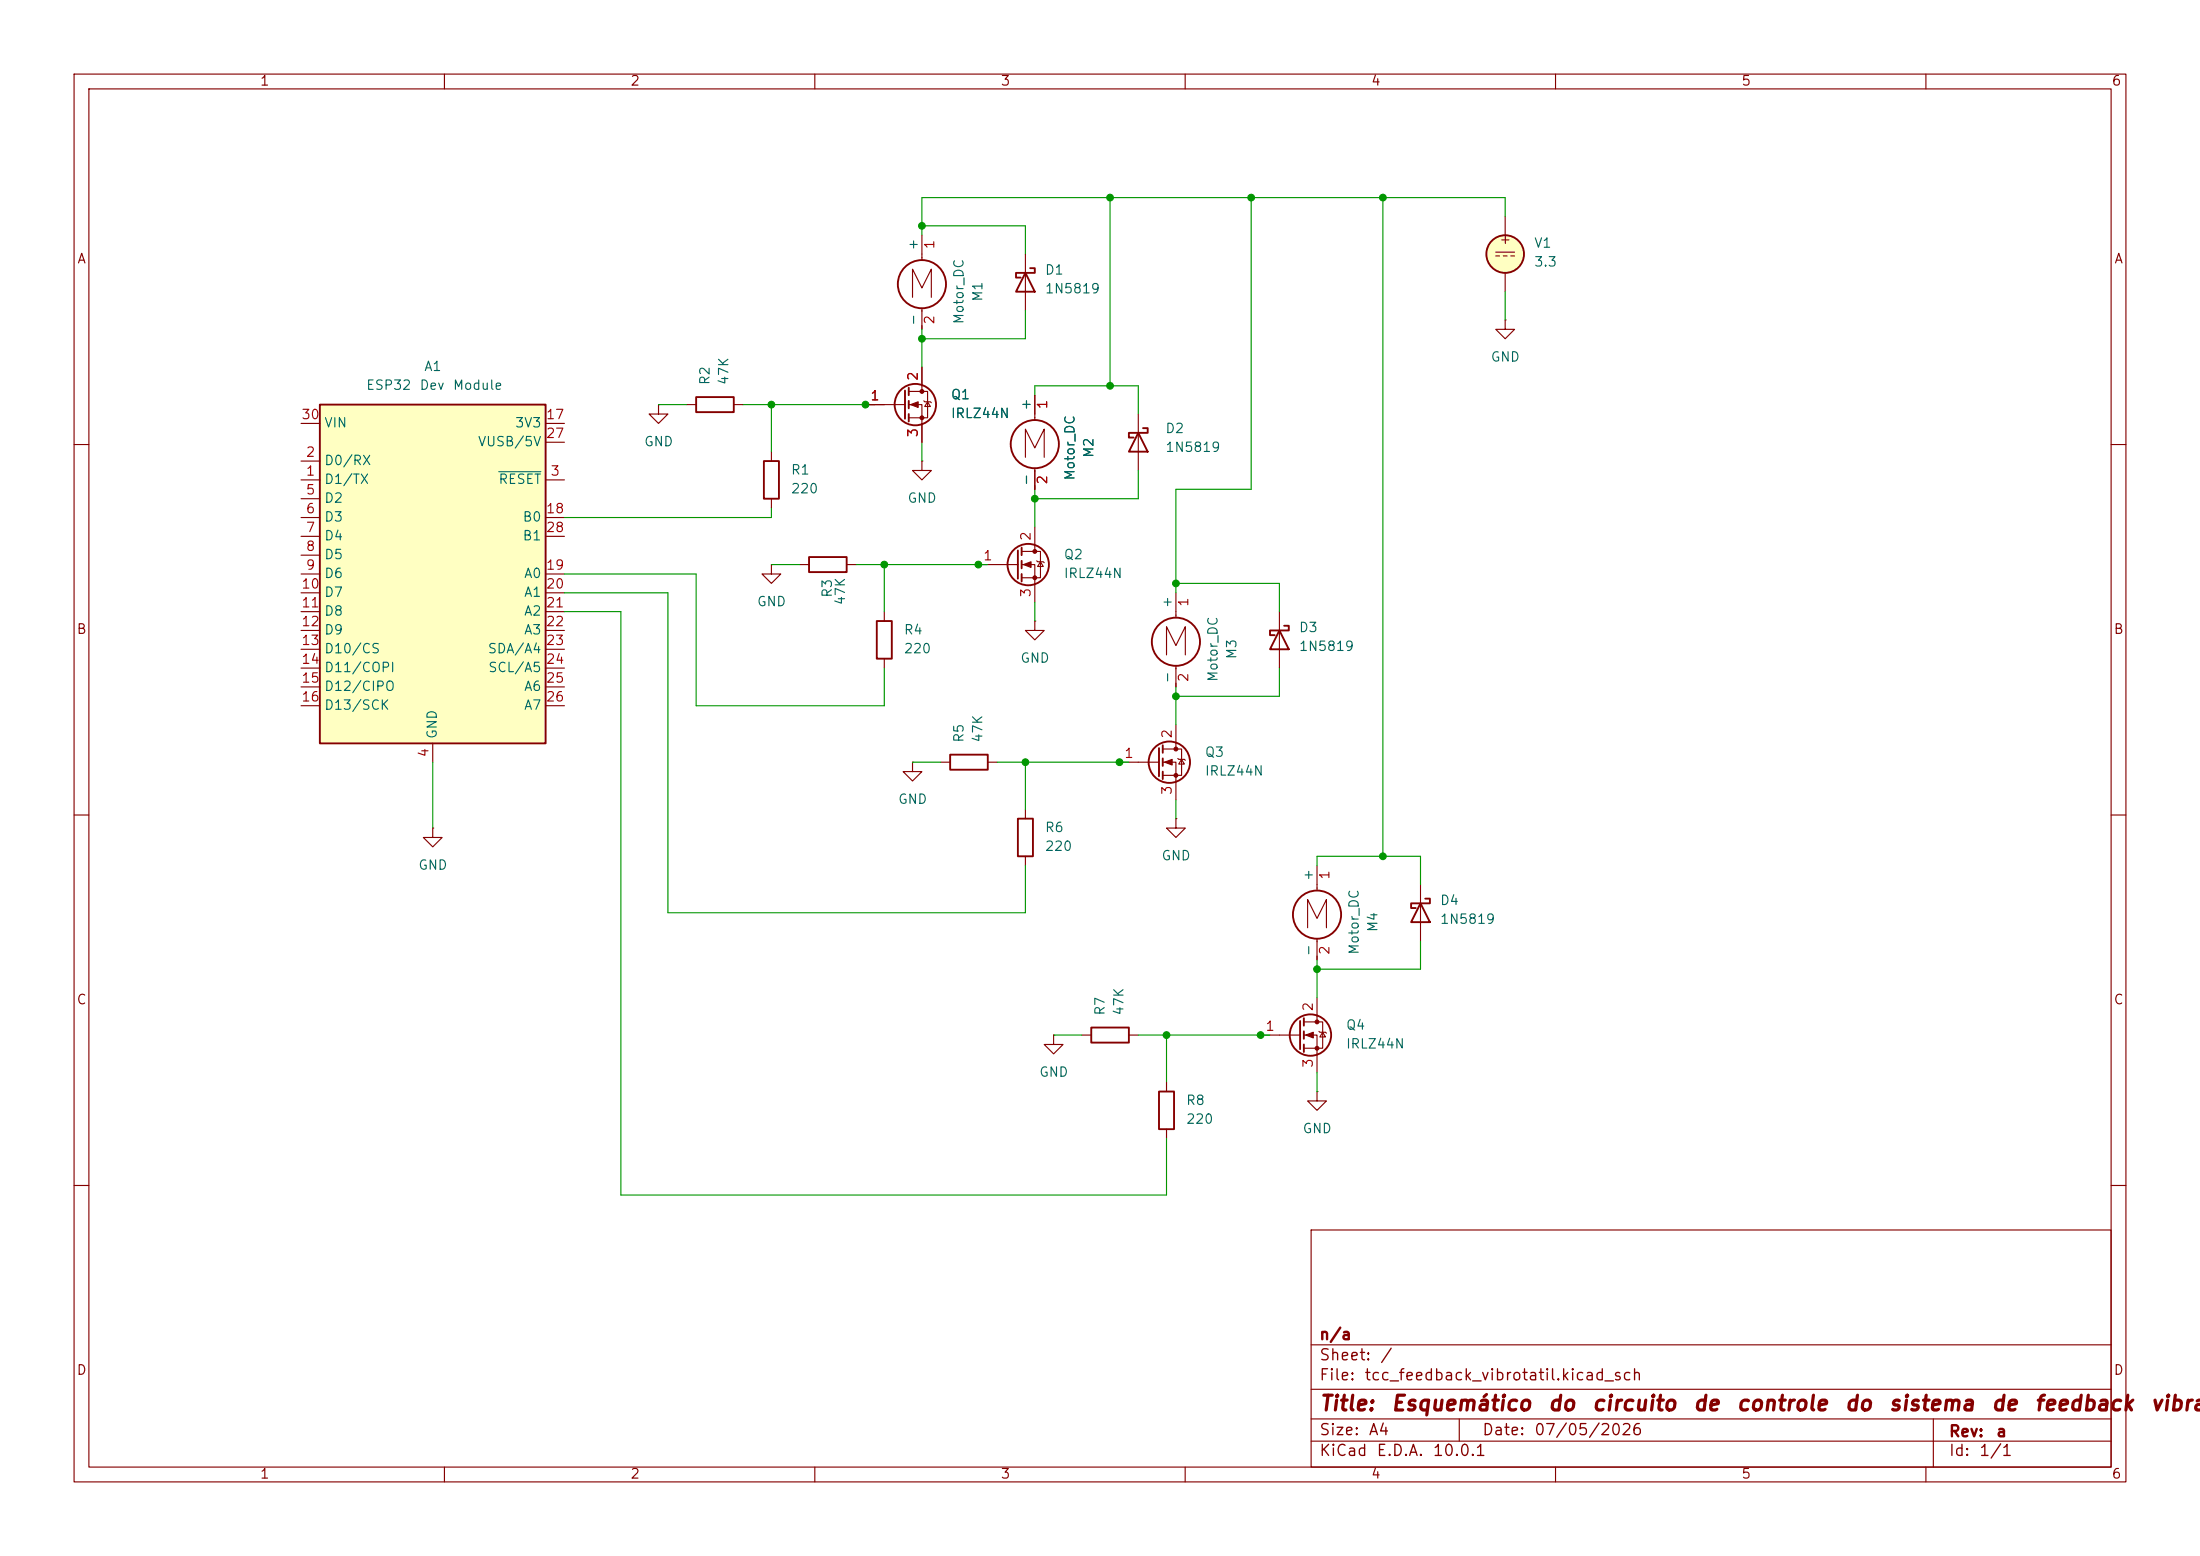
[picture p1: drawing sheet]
<svg xmlns="http://www.w3.org/2000/svg" width="297mm" height="210mm" viewBox="0 0 297 210" stroke-linecap="round" stroke-linejoin="round" font-family="sans-serif">
<g fill="none" stroke="#840000" stroke-width=".15">
<path d="M10 10h277v190h-277zM12 12h273v186h-273zM60 10v2M110 10v2M160 10v2M210 10v2M260 10v2M124.5 31.8v3.3M138.4 34.3v7.6M116.8 54.6h5.4M122.7 52.8h2.5v3.6h-2.5M122.7 54.6h1.8v5.1"/>
<path d="M123.2 40.1v-3.8l1.3 2.6 1.2-2.6v3.8M124.5 41.6v2.9M124.5 49.5v3.3M124.7 54.1l.1 .1h.8l.1 .2M125.2 54.2l.4 .7h-.8zM10 60h2M124.5 62.2v1.3h1.2l-1.2 1.3-1.3-1.3h1.3M124.5 62.2h.1M132.1 76.2h5.3M137.9 74.4h2.6v3.6h-2.6M137.9 76.2h1.8v5.1M139.7 71.1v3.3"/>
<path d="M140 75.7l.1 .1h.7l.2 .1M140.5 75.8l.3 .7h-.7zM285 60h2M119.4 82.6v1.2M119.4 88.9v1.3M139.7 83.8v1.3h1.3l-1.3 1.3-1.3-1.3h1.3M139.7 83.8h.1M10 110h2M58.4 111.8v1.2h1.3l-1.3 1.3-1.3-1.3h1.3M58.4 111.8h.1M123.2 102.9v1.2h1.3l-1.3 1.3-1.3-1.3h1.3M123.2 102.9h.1"/>
<path d="M127 102.9h1.3M133.3 102.9h1.3M285 110h2M146 139.7h1.3M152.4 139.7h1.3M170.2 139.7h5.3M176 137.9h2.6v3.6h-2.6M176 139.7h1.8v5.1M177.8 134.6v3.3M178.1 139.2l.1 .1h.7l.2 .1M178.6 139.3l.3 .7h-.7zM157.5 146.1v1.2"/>
<path d="M157.5 152.4v1.3M177.8 147.3v1.3h1.3l-1.3 1.3-1.3-1.3h1.3M177.8 147.3h.1M10 160h2M177 166h108v32h-108zM285 160h2M60 198v2M110 198v2M160 198v2M177 194.5h108M177 191.5h108M177 187.5h108"/>
<path d="M177 181.5h108M197 191.5v3M210 198v2M260 198v2M261 191.5v6.5"/>
</g>
<g fill="none" stroke="#840000" stroke-width=".25">
<path d="M138.4 36.8l1.3 2.6h-2.5zM139.1 36.2h.6v.6h-2.5v.7h.6M122.2 52.7v3.8M122.7 52.3v1M122.7 54.1v1M122.7 55.9v1M137.4 74.3v3.8M137.9 73.9v1M137.9 75.7v1M137.9 77.5v1M118.4 83.8h2v5.1h-2zM128.3 101.9h5v2h-5z"/>
<path d="M147.3 138.7h5.1v2h-5.1zM175.5 137.8v3.8M176 137.4v1M176 139.2v1M156.5 147.3h2v5.1h-2zM176 141v1"/>
<circle cx="124.5" cy="38.4" r="3.3"/>
<circle cx="123.6" cy="54.6" r="2.79"/>
<circle cx="138.8" cy="76.2" r="2.79"/>
<circle cx="176.9" cy="139.7" r="2.79"/>
</g>
<g fill="#840000" stroke="#840000" stroke-width=".15">
<path d="M176.3 139.7l1-.4v.8z"/>
<path d="M138.2 76.2l1-.4v.8z"/>
<path d="M122.9 54.6l1.1-.4v.8z"/>
<circle cx="177.8" cy="137.9" r=".25"/>
<circle cx="177.8" cy="141.5" r=".25"/>
<circle cx="139.7" cy="74.4" r=".25"/>
<circle cx="139.7" cy="78" r=".25"/>
<circle cx="124.5" cy="52.8" r=".25"/>
<circle cx="124.5" cy="56.4" r=".25"/>
</g>
<path d="M43.2 54.6h30.5v45.7h-30.5z" fill="#ffffc2"/>
<g fill="none" stroke="#840000" stroke-width=".25">
<path d="M43.2 54.6h30.5v45.7h-30.5zM94 53.6h5.1v2h-5.1zM153.7 58.4l1.2 2.6h-2.5zM154.3 57.8h.6v.6h-2.5v.7h.6M103.1 62.2h2.1v5.1h-2.1zM109.2 75.2h5.1v2h-5.1zM172.7 85.1l1.3 2.5h-2.6zM173.4 84.5h.6v.6h-2.6v.6h.7M137.4 110.5h2v5.1h-2zM156.5 101v3.8M157 100.6v1M157 102.4v1"/>
<path d="M157 104.1v1.1M191.8 121.9l1.2 2.6h-2.5zM192.4 121.3h.6v.6h-2.5v.7h.6"/>
<circle cx="203.2" cy="34.3" r="2.54"/>
<circle cx="139.7" cy="59.9" r="3.3"/>
<circle cx="158.7" cy="86.6" r="3.3"/>
<circle cx="157.9" cy="102.9" r="2.79"/>
<circle cx="177.8" cy="123.4" r="3.3"/>
</g>
<g fill="none" stroke="#840000" stroke-width=".15">
<path d="M201.9 34h2.6M201.9 34.5h.5M202.9 34.5h.6M203.2 29.2v2.6M203.2 36.8v2.6M204 34.5h.5M40.6 57.2h2.6M73.7 57.2h2.5M73.7 59.7h2.5M88.9 54.6v1.3h1.3l-1.3 1.3-1.3-1.3h1.3M88.9 54.6h.1M92.7 54.6h1.3"/>
<path d="M99.1 54.6h1.2M116.8 54.6h2.6M124.5 49.5v2.6M124.5 57.2v2.5M139.7 53.3v3.4M153.7 55.9v7.6M203.2 43.2v1.3h1.3l-1.3 1.2-1.3-1.2h1.3M203.2 43.2h.1M40.6 64.8h2.6M40.6 62.2h2.6M40.6 67.3h2.6M40.6 69.9h2.6"/>
<path d="M40.6 72.4h2.6M40.6 74.9h2.6M40.6 77.5h2.6M73.7 64.8h2.5M73.7 69.9h2.5M73.7 72.4h2.5M73.7 77.5h2.5M104.1 76.2v1.3h1.3l-1.3 1.2-1.2-1.2h1.2M104.1 76.2h.1M104.1 61v1.2M104.1 67.3v1.3M107.9 76.2h1.3"/>
<path d="M114.3 76.2h1.3M138.4 61.7v-3.8l1.3 2.6 1.3-2.6v3.8M139.7 63.2v2.8M40.6 80h2.6M40.6 82.6h2.6M40.6 85.1h2.6M40.6 87.6h2.6M40.6 90.2h2.6M40.6 92.7h2.6M40.6 95.3h2.6M73.7 80h2.5M73.7 82.6h2.5"/>
<path d="M73.7 85.1h2.5M73.7 87.6h2.5M73.7 90.2h2.5M73.7 92.7h2.5M73.7 95.3h2.5M157.5 88.4v-3.8l1.2 2.5 1.3-2.5v3.8M158.7 80v3.4M158.7 89.9v2.8M158.7 97.8v3.3M172.7 82.6v7.6M58.4 100.3v2.6M138.4 109.2v1.3"/>
<path d="M138.4 115.6v1.2M151.1 102.9h5.4M157 101.1h2.5v3.5h-2.5M157 102.9h1.7v5.1M158.7 110.5v1.3h1.3l-1.3 1.2-1.2-1.2h1.2M158.7 110.5h.1M159 102.4l.1 .1h.8l.1 .1M159.5 102.5l.4 .6h-.8zM177.8 116.8v3.4M191.8 119.4v7.6M142.2 139.7v1.3h1.3l-1.3 1.2-1.2-1.2h1.2M142.2 139.7h.1"/>
<path d="M176.5 125.2v-3.8l1.3 2.6 1.3-2.6v3.8M177.8 126.7v2.8"/>
</g>
<path d="M67.3 63.7h5.7" fill="none" stroke="#006464" stroke-width=".15"/>
<circle cx="203.2" cy="34.3" r="2.54" fill="#ffffc2" stroke="#ffffc2" stroke-width=".14"/>
<g fill="#840000" stroke="#840000" stroke-width=".15">
<path d="M157.2 102.9l1-.4v.8z"/>
<circle cx="158.7" cy="101.1" r=".25"/>
<circle cx="158.7" cy="104.6" r=".25"/>
</g>
<g fill="none" stroke="#009600" stroke-width=".15">
<path d="M124.5 30.5h13.9v3.8M149.9 26.7v25.4M168.9 26.7v39.3h-10.2v14M186.7 26.7v88.9M203.2 29.2v-2.5h-78.7v5.1M203.2 39.4v3.8M88.9 54.6h3.8M100.3 54.6h17.8M104.1 54.6v6.4M124.5 44.5v5M124.5 59.7v2.5M138.4 41.9v3.8h-13.9"/>
<path d="M139.7 53.3v-1.2h14v3.8M76.2 77.5h17.8v17.8h25.4v-5.1M104.1 76.2h3.8M104.1 68.6v1.3h-27.9M115.6 76.2h17.7M119.4 76.2v6.4M139.7 66v5.1M153.7 63.5v3.8h-14M158.7 78.7h14v3.9M76.2 82.6h7.6v78.7h73.7v-7.6M76.2 80h14v43.2h48.2v-6.4M139.7 81.3v2.5"/>
<path d="M158.7 92.7v5.1M172.7 90.2v3.8h-14M58.4 102.9v8.9M123.2 102.9h3.8M134.6 102.9h17.8M138.4 102.9v6.3M158.7 108v2.5M177.8 116.8v-1.2h14v3.8M142.2 139.7h3.8M153.7 139.7h17.7M157.5 139.7v6.4M177.8 129.5v5.1"/>
<path d="M191.8 127v3.8h-14M177.8 144.8v2.5"/>
</g>
<g fill="#009600" stroke="#009600" stroke-width=".14">
<circle cx="170.2" cy="139.7" r=".46"/>
<circle cx="158.7" cy="94" r=".46"/>
<circle cx="157.5" cy="139.7" r=".46"/>
<circle cx="177.8" cy="130.8" r=".46"/>
<circle cx="186.7" cy="115.6" r=".46"/>
<circle cx="138.4" cy="102.9" r=".46"/>
<circle cx="116.8" cy="54.6" r=".46"/>
<circle cx="104.1" cy="54.6" r=".46"/>
<circle cx="119.4" cy="76.2" r=".46"/>
<circle cx="124.5" cy="30.5" r=".46"/>
<circle cx="132.1" cy="76.2" r=".46"/>
<circle cx="139.7" cy="67.3" r=".46"/>
<circle cx="124.5" cy="45.7" r=".46"/>
<circle cx="149.9" cy="52.1" r=".46"/>
<circle cx="168.9" cy="26.7" r=".46"/>
<circle cx="149.9" cy="26.7" r=".46"/>
<circle cx="158.7" cy="78.7" r=".46"/>
<circle cx="186.7" cy="26.7" r=".46"/>
<circle cx="151.1" cy="102.9" r=".46"/>
</g>
<g font-size="2" fill="#840000">
<text x="178" y="190.9">Title:</text>
<text x="187.7" y="190.9">Esquemático</text>
<text x="208.8" y="190.9">do</text>
<text x="214.8" y="190.9">circuito</text>
<text x="228.4" y="190.9">de</text>
<text x="234.3" y="190.9">controle</text>
<text x="248.9" y="190.9">do</text>
<text x="254.8" y="190.9">sistema</text>
<text x="268.7" y="190.9">de</text>
<text x="274.5" y="190.9">feedback</text>
<text x="290.2" y="190.9">vibraç</text>
</g>
<g font-size="1.5" fill="#840000">
<text x="178" y="184">Sheet:</text>
<text x="178" y="181.2">n/a</text>
<text x="186.2" y="184">/</text>
<text x="178" y="186.7">File:</text>
<text x="184.1" y="186.7">tcc_feedback_vibrotatil.kicad_sch</text>
<text x="178" y="196.9">KiCad</text>
<text x="178" y="194.1">Size:</text>
<text x="184.7" y="194.1">A4</text>
<text x="185.7" y="196.9">E.D.A.</text>
<text x="193.3" y="196.9">10.0.1</text>
<text x="200" y="194.1">Date:</text>
<text x="207" y="194.1">07/05/2026</text>
<text x="263" y="194.3">Rev:</text>
<text x="263" y="196.9">Id:</text>
<text x="267.1" y="196.9">1/1</text>
<text x="269.4" y="194.3">a</text>
</g>
<g font-size="1.3" fill="#840000">
<text x="35" y="11.9">1</text>
<text x="85" y="11.9">2</text>
<text x="135" y="11.9">3</text>
<text x="185" y="11.9">4</text>
<text x="235" y="11.9">5</text>
<text x="285" y="11.9">6</text>
<text x="10.3" y="35.9">A</text>
<text x="202.3" y="33.2">+</text>
<text x="285.3" y="35.9">A</text>
<text x="10.3" y="85.9">B</text>
<text x="285.3" y="85.9">B</text>
<text x="10.3" y="135.9">C</text>
<text x="285.3" y="135.9">C</text>
<text x="10.3" y="185.9">D</text>
<text x="285.3" y="185.9">D</text>
<text x="35" y="199.9">1</text>
<text x="85" y="199.9">2</text>
<text x="135" y="199.9">3</text>
<text x="185" y="199.9">4</text>
<text x="235" y="199.9">5</text>
<text x="285" y="199.9">6</text>
</g>
<g font-size="1.3" fill="#006464">
<text x="124.2" y="33.9" transform="rotate(-90 124.2 33.9)">+</text>
<text x="207" y="33.8">V1</text>
<text x="132.9" y="40.8" transform="rotate(-90 132.9 40.8)">M1</text>
<text x="141" y="37.4">D1</text>
<text x="141" y="39.9">1N5819</text>
<text x="207" y="36.3">3.3</text>
<text x="124.2" y="44.1" transform="rotate(-90 124.2 44.1)">-</text>
<text x="130.4" y="43.9" transform="rotate(-90 130.4 43.9)">Motor_DC</text>
<text x="49.3" y="52.9">ESP32</text>
<text x="56.6" y="52.9">Dev</text>
<text x="57.2" y="50.4">A1</text>
<text x="61.1" y="52.9">Module</text>
<text x="96.1" y="52.1" transform="rotate(-90 96.1 52.1)">R2</text>
<text x="98.7" y="52.1" transform="rotate(-90 98.7 52.1)">47K</text>
<text x="201.2" y="49.1">GND</text>
<text x="43.7" y="58">VIN</text>
<text x="69.4" y="58">3V3</text>
<text x="128.3" y="56.7">IRLZ44N</text>
<text x="128.3" y="54.2">Q1</text>
<text x="139.4" y="55.5" transform="rotate(-90 139.4 55.5)">+</text>
<text x="157.2" y="58.8">D2</text>
<text x="43.7" y="65.6">D1/TX</text>
<text x="43.7" y="63.1">D0/RX</text>
<text x="64.4" y="60.6">VUSB/5V</text>
<text x="67.2" y="65.6">RESET</text>
<text x="86.9" y="60.6">GND</text>
<text x="106.7" y="64.4">R1</text>
<text x="139.4" y="65.7" transform="rotate(-90 139.4 65.7)">-</text>
<text x="145.4" y="64.9" transform="rotate(-90 145.4 64.9)">Motor_DC</text>
<text x="147.9" y="61.9" transform="rotate(-90 147.9 61.9)">M2</text>
<text x="157.2" y="61.3">1N5819</text>
<text x="43.7" y="68.2">D2</text>
<text x="43.7" y="70.7">D3</text>
<text x="70.5" y="70.7">B0</text>
<text x="106.7" y="66.9">220</text>
<text x="122.4" y="68.2">GND</text>
<text x="43.7" y="73.3">D4</text>
<text x="43.7" y="75.8">D5</text>
<text x="70.5" y="73.3">B1</text>
<text x="143.5" y="75.8">Q2</text>
<text x="43.7" y="78.3">D6</text>
<text x="43.7" y="80.9">D7</text>
<text x="43.7" y="83.4">D8</text>
<text x="70.7" y="78.3">A0</text>
<text x="70.7" y="80.9">A1</text>
<text x="70.7" y="83.4">A2</text>
<text x="102.1" y="82.1">GND</text>
<text x="112.6" y="80.8" transform="rotate(-90 112.6 80.8)">R3</text>
<text x="114.4" y="81.8" transform="rotate(-90 114.4 81.8)">47K</text>
<text x="143.5" y="78.3">IRLZ44N</text>
<text x="158.5" y="82.2" transform="rotate(-90 158.5 82.2)">+</text>
<text x="43.7" y="86">D9</text>
<text x="43.7" y="88.5">D10/CS</text>
<text x="65.8" y="88.5">SDA/A4</text>
<text x="70.7" y="86">A3</text>
<text x="121.9" y="86">R4</text>
<text x="121.9" y="88.5">220</text>
<text x="137.7" y="89.8">GND</text>
<text x="167.2" y="89.1" transform="rotate(-90 167.2 89.1)">M3</text>
<text x="175.3" y="85.6">D3</text>
<text x="175.3" y="88.2">1N5819</text>
<text x="43.7" y="91">D11/COPI</text>
<text x="43.7" y="93.6">D12/CIPO</text>
<text x="65.8" y="91">SCL/A5</text>
<text x="70.7" y="93.6">A6</text>
<text x="158.5" y="92.3" transform="rotate(-90 158.5 92.3)">-</text>
<text x="164.7" y="92.1" transform="rotate(-90 164.7 92.1)">Motor_DC</text>
<text x="43.7" y="96.1">D13/SCK</text>
<text x="59.3" y="99.8" transform="rotate(-90 59.3 99.8)">GND</text>
<text x="70.7" y="96.1">A7</text>
<text x="130.4" y="100.3" transform="rotate(-90 130.4 100.3)">R5</text>
<text x="132.9" y="100.3" transform="rotate(-90 132.9 100.3)">47K</text>
<text x="162.6" y="105">IRLZ44N</text>
<text x="162.6" y="102.5">Q3</text>
<text x="121.2" y="108.8">GND</text>
<text x="141" y="112.6">R6</text>
<text x="56.4" y="117.7">GND</text>
<text x="141" y="115.2">220</text>
<text x="156.7" y="116.4">GND</text>
<text x="177.5" y="119" transform="rotate(-90 177.5 119)">+</text>
<text x="186.3" y="125.9" transform="rotate(-90 186.3 125.9)">M4</text>
<text x="194.3" y="122.5">D4</text>
<text x="194.3" y="125">1N5819</text>
<text x="177.5" y="129.2" transform="rotate(-90 177.5 129.2)">-</text>
<text x="183.7" y="128.9" transform="rotate(-90 183.7 128.9)">Motor_DC</text>
<text x="149.5" y="137.2" transform="rotate(-90 149.5 137.2)">R7</text>
<text x="152" y="137.2" transform="rotate(-90 152 137.2)">47K</text>
<text x="181.6" y="141.8">IRLZ44N</text>
<text x="181.6" y="139.3">Q4</text>
<text x="140.2" y="145.6">GND</text>
<text x="160" y="149.5">R8</text>
<text x="160" y="152">220</text>
<text x="175.8" y="153.3">GND</text>
</g>
<g font-size="1.3" fill="#a90000">
<text x="126.4" y="33.7" transform="rotate(-90 126.4 33.7)">1</text>
<text x="126.4" y="43.9" transform="rotate(-90 126.4 43.9)">2</text>
<text x="124.2" y="51.5" transform="rotate(-90 124.2 51.5)">2</text>
<text x="40.6" y="56.9">30</text>
<text x="73.6" y="56.9">17</text>
<text x="73.6" y="59.4">27</text>
<text x="117.4" y="54.4">1</text>
<text x="124.2" y="59.1" transform="rotate(-90 124.2 59.1)">3</text>
<text x="141.7" y="55.3" transform="rotate(-90 141.7 55.3)">1</text>
<text x="41.2" y="64.5">1</text>
<text x="41.2" y="62">2</text>
<text x="74.2" y="64.5">3</text>
<text x="141.7" y="65.5" transform="rotate(-90 141.7 65.5)">2</text>
<text x="41.2" y="67.1">5</text>
<text x="41.2" y="69.6">6</text>
<text x="73.6" y="69.6">18</text>
<text x="41.2" y="72.1">7</text>
<text x="41.2" y="74.7">8</text>
<text x="41.2" y="77.2">9</text>
<text x="73.6" y="77.2">19</text>
<text x="73.6" y="72.1">28</text>
<text x="132.6" y="75.9">1</text>
<text x="139.4" y="73.1" transform="rotate(-90 139.4 73.1)">2</text>
<text x="40.6" y="79.8">10</text>
<text x="40.6" y="82.3">11</text>
<text x="73.6" y="79.8">20</text>
<text x="73.6" y="82.3">21</text>
<text x="139.4" y="80.7" transform="rotate(-90 139.4 80.7)">3</text>
<text x="160.7" y="82" transform="rotate(-90 160.7 82)">1</text>
<text x="40.6" y="84.8">12</text>
<text x="40.6" y="87.4">13</text>
<text x="40.6" y="89.9">14</text>
<text x="73.6" y="84.8">22</text>
<text x="73.6" y="87.4">23</text>
<text x="73.6" y="89.9">24</text>
<text x="40.6" y="92.5">15</text>
<text x="40.6" y="95">16</text>
<text x="73.6" y="92.5">25</text>
<text x="73.6" y="95">26</text>
<text x="160.7" y="92.1" transform="rotate(-90 160.7 92.1)">2</text>
<text x="158.5" y="99.8" transform="rotate(-90 158.5 99.8)">2</text>
<text x="58.2" y="102.3" transform="rotate(-90 58.2 102.3)">4</text>
<text x="151.7" y="102.6">1</text>
<text x="158.5" y="107.4" transform="rotate(-90 158.5 107.4)">3</text>
<text x="179.8" y="118.8" transform="rotate(-90 179.8 118.8)">1</text>
<text x="179.8" y="129" transform="rotate(-90 179.8 129)">2</text>
<text x="177.5" y="136.6" transform="rotate(-90 177.5 136.6)">2</text>
<text x="170.7" y="139.4">1</text>
<text x="177.5" y="144.2" transform="rotate(-90 177.5 144.2)">3</text>
</g>
</svg>
